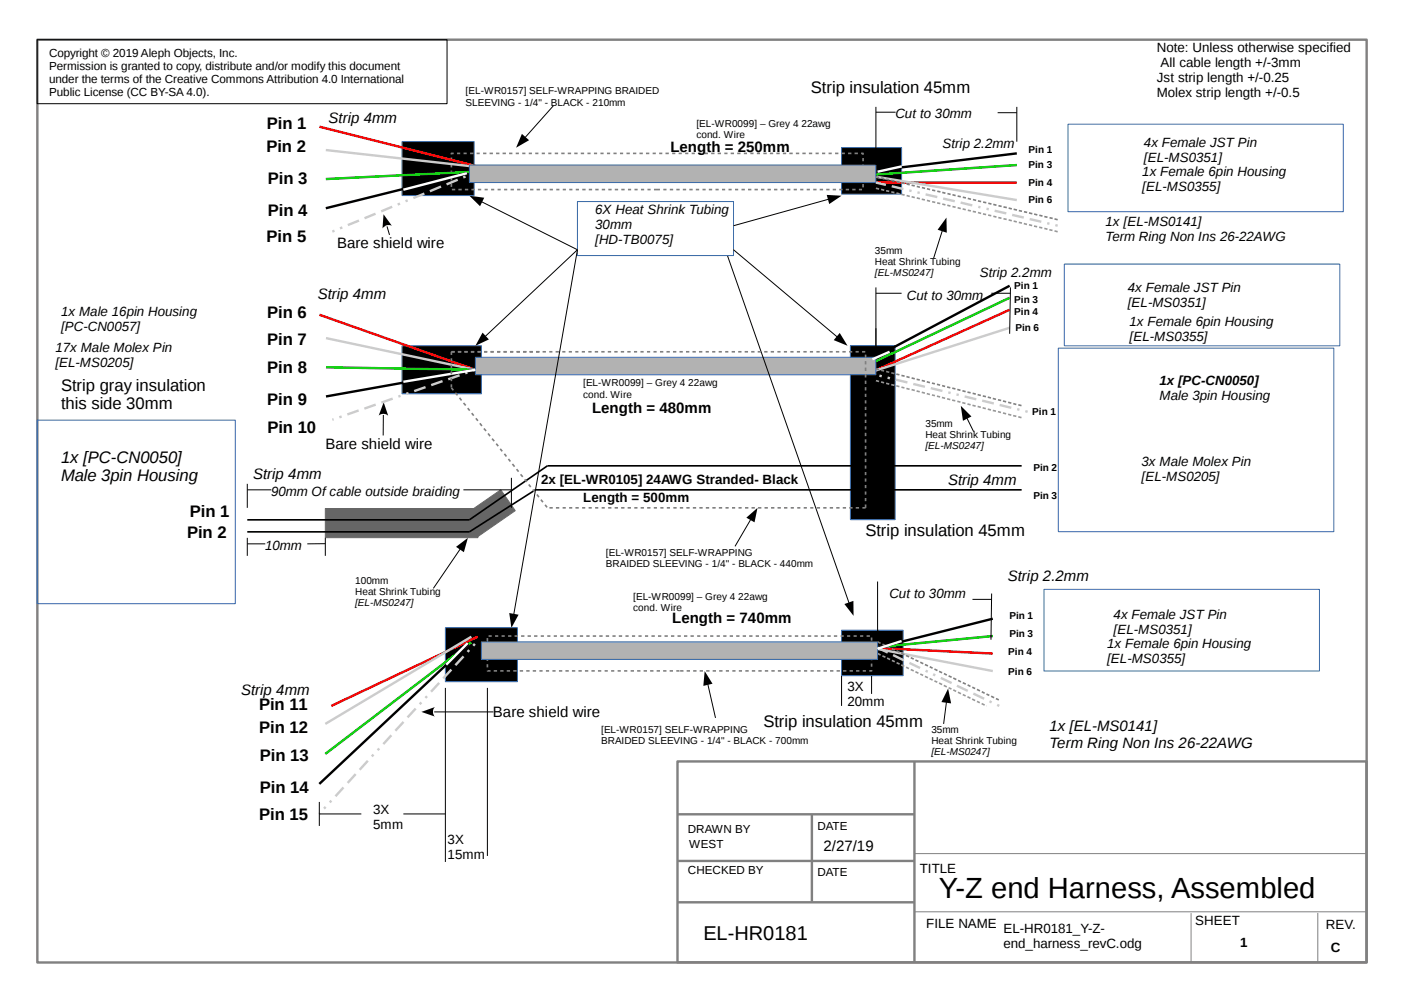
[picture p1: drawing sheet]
<svg xmlns="http://www.w3.org/2000/svg" width="297mm" height="210mm" viewBox="0 0 297 210" stroke-linecap="round" stroke-linejoin="round" font-family="sans-serif">
<g fill="#000">
<path d="M85.1 30h15.2v11.4h-15.2z" fill-rule="evenodd"/>
<path d="M85.1 73.2h16.7v10.1h-16.7z" fill-rule="evenodd"/>
<path d="M179.9 73.1h9.5v36.9h-9.5z" fill-rule="evenodd"/>
<path d="M94.2 132.8h15.3v11.5h-15.3z" fill-rule="evenodd"/>
<path d="M178 133.3h13.1v9.7h-13.1z" fill-rule="evenodd"/>
</g>
<path d="M85.1 30h15.2v11.4h-15.2zM85.1 73.2h16.7v10.1h-16.7zM179.9 73.1h9.5v36.9h-9.5zM94.2 132.8h15.3v11.5h-15.3zM178 133.3h13.1v9.7h-13.1z" fill="none" stroke="#3465af" stroke-width=".21"/>
<path d="M97.9 109.2l8-5.6 3.1 4.5-8 5.5z" fill-rule="evenodd" fill="#666"/>
<path d="M97.9 109.2l8-5.6 3.1 4.5-8 5.5z" fill="none" stroke="#666" stroke-width=".21"/>
<path d="M226 26.3h58.2v18.5h-58.2z" fill-rule="evenodd" fill="#fff"/>
<path d="M226 26.3h58.2v18.5h-58.2z" fill="none" stroke="#3465af" stroke-width=".21"/>
<path d="M220.9 124.7h58.3v17.3h-58.3z" fill-rule="evenodd" fill="#fff"/>
<path d="M220.9 124.7h58.3v17.3h-58.3z" fill="none" stroke="#3465af" stroke-width=".21"/>
<path d="M223.9 73.7h58.3v38.8h-58.3z" fill-rule="evenodd" fill="#fff"/>
<path d="M223.9 73.7h58.3v38.8h-58.3z" fill="none" stroke="#3465af" stroke-width=".21"/>
<path d="M225.2 55.9h58.3v17.3h-58.3z" fill-rule="evenodd" fill="#fff"/>
<path d="M225.2 55.9h58.3v17.3h-58.3z" fill="none" stroke="#3465af" stroke-width=".21"/>
<path d="M122.2 42.7h33v11.4h-33z" fill-rule="evenodd" fill="#fff"/>
<path d="M178 31.2h12.7v9.9h-12.7zM122.2 42.7h33v11.4h-33z" fill="none" stroke="#3465af" stroke-width=".21"/>
<g fill="#000">
<path d="M110.4 28.3l1.5 1.4-2.7 1.6zM157.9 109.5l2.4-2-.7 3zM149.1 142l1.6 2.7-1.9 .4z"/>
<path d="M81.1 45.3l1.8 2.5a1.51 1.51 0 0 0-2 .5z" fill-rule="evenodd"/>
<path d="M178 31.2h12.7v9.9h-12.7z" fill-rule="evenodd"/>
<path d="M81.2 85.1l.9 2.8a1.5 1.5 0 0 0-2 0z" fill-rule="evenodd"/>
<path d="M89.1 150.6l2.9-1a1.5 1.5 0 0 0 0 2z" fill-rule="evenodd"/>
</g>
<g fill="none" stroke="#808080" stroke-width=".35">
<path d="M95.5 33.3v.7M95.5 34.7v.7M95.5 36.1v.7M95.5 37.5v.7M95.5 38.9v.6M96 32.5h-.5v.2M96.7 32.5h.7M98.1 32.5h.6M99.4 32.5h.7M100.8 32.5h.7M102.2 32.5h.7M103.6 32.5h.7"/>
<path d="M105 32.5h.7M106.3 32.5h.7M107.7 32.5h.7M109.1 32.5h.7M110.5 32.5h.7M111.9 32.5h.6M113.2 32.5h.7M114.6 32.5h.7M116 32.5h.7M117.4 32.5h.7M118.7 32.5h.8M120.1 32.5h.7"/>
<path d="M121.5 32.5h.7M122.9 32.5h.7M124.3 32.5h.7M125.7 32.5h.6M127 32.5h.7M128.4 32.5h.7M129.8 32.5h.7M131.2 32.5h.6M132.5 32.5h.7M133.9 32.5h.7M135.3 32.5h.7M136.7 32.5h.7"/>
<path d="M138.1 32.5h.6M139.5 32.5h.6M140.8 32.5h.7M142.2 32.5h.7M143.6 32.5h.7M145 32.5h.6M146.3 32.5h.7M147.7 32.5h.7M149.1 32.5h.7M150.5 32.5h.7M151.8 32.5h.7M153.2 32.5h.7"/>
<path d="M154.6 32.5h.7M156 32.5h.7M157.4 32.5h.6M158.7 32.5h.7M160.1 32.5h.7M161.5 32.5h.7M162.9 32.5h.7M164.3 32.5h.7M165.6 32.5h.7M167 32.5h.7M168.4 32.5h.7M169.8 32.5h.7"/>
<path d="M171.1 32.5h.7M172.5 32.5h.7M173.9 32.5h.7M175.3 32.5h.7M176.7 32.5h.7M178 32.5h.8M179.4 32.5h.7M180.8 32.5h.7M182.2 32.5h.4v.2M182.6 33.4v.7M182.6 34.8v.7M182.6 36.2v.7"/>
<path d="M182.6 37.6v.7M182.6 38.9v.8M95.6 40.1h.7M97 40.1h.7M98.4 40.1h.7M99.7 40.1h.7M101.1 40.1h.7M102.5 40.1h.7M103.9 40.1h.7M105.3 40.1h.6M106.6 40.1h.7M108 40.1h.7"/>
<path d="M109.4 40.1h.7M110.8 40.1h.7M112.1 40.1h.8M113.5 40.1h.7M114.9 40.1h.7M116.3 40.1h.7M117.7 40.1h.7M119.1 40.1h.6M120.4 40.1h.7M121.8 40.1h.7M123.2 40.1h.7M124.6 40.1h.7"/>
<path d="M125.9 40.1h.7M127.3 40.1h.7M128.7 40.1h.7M130.1 40.1h.7M131.4 40.1h.8M132.9 40.1h.6M134.2 40.1h.7M135.6 40.1h.7M137 40.1h.7M138.4 40.1h1.2M140.3 40.1h.7M141.7 40.1h.7"/>
<path d="M143.1 40.1h.7M144.5 40.1h.7M145.8 40.1h.7M147.2 40.1h.7M148.6 40.1h.7M150 40.1h.7M151.4 40.1h.6M152.8 40.1h.6M154.1 40.1h.7M155.5 40.1h.7M156.9 40.1h.7M158.3 40.1h.7"/>
<path d="M159.6 40.1h.7M161 40.1h.7M162.4 40.1h.7M163.8 40.1h.7M165.1 40.1h.7M166.5 40.1h.7M167.9 40.1h.7M169.3 40.1h.7M170.7 40.1h.6M172 40.1h.8M173.4 40.1h.7M174.8 40.1h.7"/>
<path d="M176.2 40.1h.7M177.6 40.1h.7M178.9 40.1h.7M180.3 40.1h.7M181.7 40.1h.7M103.1 135v.7M103.1 136.4v.7M103.1 137.8v.7M103.1 139.2v.6M103.4 134.6h.6M104.7 134.6h.7M106.1 134.6h.7"/>
<path d="M107.5 134.6h.7M108.9 134.6h.7M110.2 134.6h.7M111.6 134.6h.7M113 134.6h.7M114.4 134.6h.7M115.8 134.6h.7M117.2 134.6h.6M118.5 134.6h.7M119.9 134.6h.7M121.3 134.6h.7M122.7 134.6h.7"/>
<path d="M124 134.6h.7M125.4 134.6h.7M126.8 134.6h.7M128.2 134.6h.7M129.6 134.6h.6M130.9 134.6h.7M132.3 134.6h.7M133.7 134.6h.7M135.1 134.6h.6M136.5 134.6h.6M137.8 134.6h.7M139.2 134.6h.7"/>
<path d="M140.6 134.6h.7M142 134.6h.7M143.3 134.6h.7M144.7 134.6h.7M146.1 134.6h.7M147.5 134.6h.7M148.9 134.6h.6M150.2 134.6h.7M151.6 134.6h.7M153 134.6h.7M154.4 134.6h.7M155.8 134.6h.7"/>
<path d="M157.1 134.6h.7M158.5 134.6h.7M159.9 134.6h.7M161.3 134.6h.7M162.7 134.6h.6M164 134.6h.7M165.4 134.6h.7M166.8 134.6h.7M168.2 134.6h.7M169.5 134.6h.8M170.9 134.6h.7M172.3 134.6h.7"/>
<path d="M173.7 134.6h.7M175 134.6h.8M176.4 134.6h.7M177.8 134.6h.7M179.2 134.6h.7M180.6 134.6h.7M182 134.6h.6M183.3 134.6h.7M184.4 134.9v.7M184.4 136.2v.7M184.4 137.7v.6M184.4 139v.7"/>
<path d="M103.1 141.9l.7 .1M103.1 140.5v.7M104.5 142h.7M105.8 142h.7M107.2 142h.7M108.6 142h.7M110 142h.7M111.3 142h.7M112.7 142h.7M114.1 142h.7M115.5 142h.7M116.9 142h.6"/>
<path d="M118.3 142h.7M119.6 142h.7M121 142h.7M122.4 142h.7M123.8 142h.7M125.1 142h.7M126.5 142h.7M127.9 142h.7M129.3 142h.7M130.7 142h.6M132 142h.7M133.4 142h.7"/>
<path d="M134.8 142h.7M136.2 142h.7M137.5 142h.8M138.9 142h.7M140.3 142h.7M141.7 142h.7M143.1 142h.7M143.9 142h.7M145.3 142h.7M146.6 142h.8M148 142h.7M149.4 142h.7"/>
<path d="M150.8 142h.7M152.2 142h.7M153.6 142h.6M154.9 142h.7M156.3 142h.7M157.7 142h.7M159.1 142h.7M160.4 142h.7M161.8 142h.7M163.2 142h.7M164.6 142h.7M165.9 142h.8"/>
<path d="M167.3 142h.7M168.7 142h.7M170.1 142h.7M171.5 142h.7M172.9 142h.7M174.2 142h.7M175.6 142h.7M177 142h.7M178.4 142h.7M179.7 142h.7M181.1 142h.7M182.5 142h.7"/>
<path d="M184.4 141.8v.2h-.5M184.4 140.4v.7"/>
</g>
<path d="M7.9 8.4h281.2v195.3h-281.2zM143.3 161.1h145.8v42.5h-145.8zM143.3 172.3h50.2M171.8 172.3v18.5M193.5 161.1v42.5M143.3 182.2h50.2M143.3 190.9h50.2" fill="none" stroke="#808080" stroke-width=".51"/>
<path d="M193.5 180.6h95.6M193.5 192.9h95.6M252 193.2v10.4M278.8 193.2v10.4" fill="none" stroke="#808080" stroke-width=".21"/>
<path d="M7.9 8.4h86.7v13.5h-86.7zM117.1 22.4l-6 6.7M81.9 47.9l.5 1.8M81.1 87.8v4.3M158.8 109.9l-3.3 5.7M91.9 150.6h12.5M149.8 144.8l1.6 7.1" fill="none" stroke="#000" stroke-width=".21"/>
<path d="M67.6 26.8l33.1 8.3M185.3 38.6h29.8M67.6 66.6l33 11.6M213.6 65.5l-28.4 12.9M101.1 134.7l-31 14.7M184.3 137.1l25.7 1.2" fill="none" stroke="#f00" stroke-width=".51"/>
<g fill="none" stroke="#ccc" stroke-width=".51">
<path d="M68.9 31.8l30.4 3.3M93.3 39.5l-2.4 1M96.8 38l-2.3 1M98.5 37.4l-.5 .1M100.1 36.7l-.4 .2M185.3 37.4l29.8 4.9M70.8 48.8l-.5 .2M72.4 48.1l-.5 .2M76 46.7l-2.4 .9M79.4 45.2l-2.3 1M83 43.7l-2.4 1M84.6 43.1l-.5 .2"/>
<path d="M86.3 42.4l-.5 .2M89.8 41l-2.3 .9M69 71.5l31.6 6.7-.5 .2M97.2 79.4l-2.4 .9M98.9 78.8l-.5 .2M213.6 69.4l-28.4 9M70.6 88.7l-.3 .1M72.3 88.1l-.5 .2M75.9 86.9l-2.4 .8M79.5 85.6l-2.4 .9M83.1 84.3l-2.4 .9M84.7 83.7l-.4 .2"/>
<path d="M86.4 83.2l-.5 .1M90 81.9l-2.4 .9M93.6 80.6l-2.4 .9M98.1 138.9l-1.8 1.9M99.3 137.5l-.4 .4M99.7 134.7l-30.9 18.5M100.5 136.2l-.4 .4M184.3 137.1l25.7 4.9M79 159.7l-.3 .4M80.2 158.4l-.3 .4M82.8 155.6l-1.7 1.8M85.4 152.8l-1.8 1.8"/>
<path d="M87.9 149.9l-1.7 1.9M89.1 148.6l-.3 .4M90.3 147.3l-.3 .4M92.9 144.5l-1.7 1.9M95.5 141.7l-1.7 1.8M67.7 172l-.1 .2M68.9 170.7l-.4 .4M70.1 169.4l-.3 .4M72.7 166.6l-1.7 1.9M75.2 163.8l-1.6 1.9M77.8 161l-1.7 1.9"/>
</g>
<path d="M99.3 36.4l-30.4 1.5M215.1 34.9l-30.5 2.1M69 77.7l31.6 .5M213.6 63l-29.1 13.8M99.7 135.9l-30.9 23.6M210 134.6l-25.7 2.5" fill="none" stroke="#0c0" stroke-width=".51"/>
<path d="M98.7 36.7l-29.8 7.4M215.1 32.5l-30.5 3.7M100.6 78.2l-31.6 5.7M213.6 60.5l-29.2 15.5M99.1 136.2l-31.5 29.7M210 130.9l-24.3 6.2" fill="none" stroke="#000" stroke-width=".51"/>
<path d="M101.8 135.8h83.9v3.7h-83.9z" fill-rule="evenodd" fill="#b2b2b2"/>
<path d="M101.8 135.8h83.9v3.7h-83.9z" fill="none" stroke="#3465af" stroke-width=".21"/>
<path d="M100.6 75.6h84.7v3.7h-84.7z" fill-rule="evenodd" fill="#b2b2b2"/>
<path d="M100.6 75.6h84.7v3.7h-84.7z" fill="none" stroke="#3465af" stroke-width=".21"/>
<path d="M99.3 34.9h86v3.7h-86z" fill-rule="evenodd" fill="#b2b2b2"/>
<path d="M99.3 34.9h86v3.7h-86z" fill="none" stroke="#3465af" stroke-width=".21"/>
<g fill="none" stroke="#ccc" stroke-width=".51">
<path d="M185.3 38.6l2.1 .5M188.7 39.4l2.4 .6M192.4 40.3l.5 .1M194.1 40.7l.5 .1M195.8 41.1l2.5 .6M199.5 42l2.5 .6M203.2 42.9l2.5 .6M207 43.7l.4 .2M208.7 44.2l.5 .1M210.4 44.6l2.5 .6M214.1 45.5l2.5 .5M217.8 46.4l2.5 .5"/>
<path d="M221.5 47.2l.5 .1M223.3 47.6l.5 .2M186.1 79.5l.4 .1M187.8 79.9l.5 .1M189.5 80.3l2.5 .6M193.2 81.2l2.5 .6M196.9 82.1l2.5 .6M200.6 83l.5 .1M202.4 83.5l.4 .1M204.1 83.9l2.5 .6M207.8 84.8l2.5 .6M211.5 85.7l2.5 .6"/>
<path d="M215.2 86.6l.5 .1M216.9 87l.5 .1M185.7 137.1l2.1 1M188.9 138.6l2.3 1.1M192.4 140.3l2.3 1.1M195.8 141.9l.5 .2M197.4 142.7l.5 .2M199 143.4l2.3 1.1M202.5 145.1l2.3 1.1M205.9 146.8l2.3 1M209.3 148.4l.5 .2M211 149.2l.4 .2"/>
</g>
<g fill="none" stroke="#000" stroke-width=".21">
<path d="M185.3 22.6v12.3M185.3 23.7h4.2M211.1 23.8h4M215.1 22.6v7.4M153.9 54.1l25.7 73.5M155.2 52.8l21.9 18.5M175.3 42.2l-20.1 5.6M199.4 48.8l-1.9 5.8M185.3 60.8v13.6M185.3 62.1h5.4M209.7 62.1h4.1M213.8 60.8l-.2 9.8"/>
<path d="M204.6 88.5l1.4 2.8M200.2 148.6l-.6 4.6"/>
</g>
<path d="M174.9 41.2l3.1 .2-2.6 1.8zM200.2 46l.1 3.2-1.9-.6zM177.7 70.4l1.6 2.8-2.9-1.2zM203.3 85.9l2.2 2.2-1.8 .9zM178.6 127.8l2-.7v3.2zM200.6 145.7l.6 3.1-2-.2z" fill="#000"/>
<g fill="none" stroke="#999" stroke-width=".35">
<path d="M185.3 39.8l.7 .2M186.4 40.1l.7 .2M187.5 40.4l.6 .1M188.6 40.6l.6 .1M189.7 40.9l.6 .1M190.7 41.1l.7 .2M191.8 41.4l.7 .2M192.9 41.6l.6 .2M194 41.9l.6 .2M195 42.2l.7 .1M196.1 42.4l.7 .2M197.2 42.7l.7 .1"/>
<path d="M198.3 42.9l.6 .2M199.4 43.2l.6 .2M200.4 43.4l.7 .2M201.5 43.7l.7 .2M202.6 44l.7 .1M203.7 44.2l.6 .2M204.8 44.5l.6 .1M205.8 44.7l.7 .2M206.9 45l.7 .2M208 45.3l.6 .1M209.1 45.5l.6 .1M210.1 45.8l.7 .1"/>
<path d="M211.2 46l.7 .2M212.3 46.3l.7 .1M213.4 46.5l.7 .2M214.5 46.8l.6 .2M215.5 47.1l.7 .1M216.6 47.3l.7 .2M217.7 47.6l.7 .1M218.8 47.8l.6 .2M219.9 48.1l.6 .1M220.9 48.3l.7 .2M222 48.6l.7 .2M223.1 48.9l.7 .1"/>
<path d="M185.3 80.5l.7 .2M186.4 80.8l.6 .2M187.5 81.1l.6 .2M188.6 81.4l.6 .1M189.6 81.6l.7 .2M190.7 81.9l.6 .2M191.8 82.2l.6 .2M192.9 82.4l.6 .2M193.9 82.7l.7 .2M195 83l.7 .2M196.1 83.3l.6 .2M197.2 83.6l.6 .1"/>
<path d="M198.2 83.8l.7 .2M199.3 84.1l.7 .2M200.4 84.4l.6 .2M201.4 84.7l.7 .1M202.5 84.9l.7 .2M203.6 85.2l.7 .2M204.7 85.5l.7 .2M205.7 85.8l.7 .1M206.8 86l.7 .2M207.9 86.3l.7 .2M209 86.6l.7 .1M210 86.9l.7 .1"/>
<path d="M211.1 87.1l.7 .2M212.2 87.4l.7 .2M213.3 87.7l.7 .1M214.3 87.9l.7 .2M215.4 88.2l.7 .2M185.7 138.3l.6 .3M186.7 138.8l.6 .3M187.7 139.2l.6 .4M188.7 139.7l.6 .3M189.7 140.2l.6 .3M190.7 140.7l.6 .3M191.7 141.2l.6 .3"/>
<path d="M192.7 141.7l.6 .3M193.7 142.1l.6 .4M194.7 142.6l.6 .3M195.7 143.1l.6 .3M196.7 143.6l.6 .3M197.7 144.1l.6 .3M198.7 144.5l.6 .4M199.7 145l.6 .3M200.7 145.5l.6 .3M201.7 146l.6 .3M202.7 146.5l.6 .3M203.7 147l.6 .2"/>
<path d="M204.7 147.4l.6 .3M205.7 147.9l.6 .3M206.7 148.4l.6 .3M207.7 148.9l.6 .3M208.7 149.4h.1"/>
</g>
<g fill="none" stroke="#808080" stroke-width=".35">
<path d="M185.3 37.4l.7 .2M186.4 37.6l.7 .2M187.5 37.9l.6 .2M188.6 38.2l.6 .1M189.7 38.4l.6 .2M190.7 38.7l.7 .1M191.8 38.9l.7 .2M192.9 39.2l.6 .1M194 39.4l.6 .2M195.1 39.7l.6 .2M196.1 39.9l.7 .2M197.2 40.2l.7 .2"/>
<path d="M198.3 40.5l.7 .1M199.4 40.7l.6 .2M200.4 41l.7 .1M201.5 41.2l.7 .2M202.6 41.5l.7 .1M203.7 41.7l.7 .2M204.8 42l.6 .2M205.8 42.2l.7 .2M206.9 42.5l.7 .2M208 42.8l.7 .1M209.1 43l.7 .2M210.1 43.3l.7 .1"/>
<path d="M211.2 43.5l.7 .2M212.3 43.8l.7 .1M213.4 44l.7 .2M214.5 44.3l.7 .2M215.5 44.6l.7 .1M216.6 44.8l.7 .1M217.7 45l.7 .2M218.8 45.3l.7 .2M219.9 45.5l.7 .2M220.9 45.8l.7 .2M222 46.1l.7 .1M223.1 46.3l.7 .2"/>
<path d="M185.3 78.1l.7 .1M186.4 78.4l.6 .1M187.5 78.6l.6 .2M188.6 78.9l.6 .2M189.6 79.2l.7 .1M190.7 79.4l.7 .2M191.8 79.7l.6 .2M192.9 80l.6 .2M193.9 80.3l.7 .1M195 80.5l.7 .2M196.1 80.8l.6 .2M197.2 81.1l.6 .1"/>
<path d="M198.2 81.3l.7 .2M199.3 81.6l.7 .2M200.4 81.9l.6 .2M201.5 82.1l.6 .2M202.5 82.4l.7 .2M203.6 82.7l.7 .2M204.7 83l.7 .1M205.8 83.2l.6 .2M206.8 83.5l.7 .2M207.9 83.8l.7 .1M209 84l.7 .2M210 84.3l.7 .2"/>
<path d="M211.1 84.6l.7 .1M212.2 84.8l.7 .2M213.3 85.1l.7 .2M214.4 85.4l.6 .2M215.4 85.7l.7 .1M185.7 135.8l.6 .3M186.7 136.3l.6 .3M187.7 136.8l.6 .3M188.7 137.3l.6 .2M189.7 137.7l.6 .3M190.7 138.2l.6 .3M191.7 138.7l.6 .3"/>
<path d="M192.7 139.2l.6 .3M193.7 139.7l.6 .2M194.7 140.1l.6 .3M195.7 140.6l.6 .3M196.7 141.1l.6 .3M197.7 141.6l.6 .3M198.7 142.1l.6 .2M199.7 142.5l.6 .3M200.7 143l.6 .3M201.7 143.5l.6 .3M202.7 144l.6 .3M203.7 144.5l.6 .2"/>
<path d="M204.7 144.9l.6 .3M205.7 145.4l.6 .3M206.7 145.9l.6 .3M207.7 146.4l.6 .3M208.7 146.9l.6 .2M209.7 147.3l.6 .3M210.7 147.8l.6 .3"/>
</g>
<path d="M115.8 98.6h100.3M113.3 103.6h102.8" fill="none" stroke="#000" stroke-width=".35"/>
<path d="M68.8 107.6h32.3v6.2h-32.3z" fill-rule="evenodd" fill="#666"/>
<path d="M68.8 107.6h32.3v6.2h-32.3z" fill="none" stroke="#666" stroke-width=".21"/>
<path d="M115.8 98.6l-16.5 11.4h-47M113.3 103.6l-14 8.9h-47" fill="none" stroke="#000" stroke-width=".35"/>
<g fill="none" stroke="#000" stroke-width=".21">
<path d="M101.9 42.7l20.3 10.1M122.2 52.8l-19.5 18.4M122.2 52.8l-13.5 77.2M52.3 102.4v5.1M52.3 113.8v3.8M52.3 103.6h5.1M52.3 115.1h3.8M68.8 113.8v3.8M68.8 115l-3.8 .1M97.4 116.2l-5.7 8.3M98 103.6h10.2M108.2 101.1v6.4"/>
<path d="M185.7 123v12.4M205.7 126.8h4.1M209.8 125.6l-.1 9.8M94.2 145.6v36.8M103.1 145.6v35.5M178 143v6.4M184.4 143v3.8M67.6 169.7v5.1M67.6 172.2h8.8M85.3 172.2h8.9"/>
</g>
<path d="M99.3 41.4l3.1 .4-.8 1.8zM102.1 70.4l1.3 1.4-2.8 1.4zM96.5 115.7l2.5-1.9-.9 3zM107.7 129.7l2 .4-1.5 2.8z" fill="#000"/>
<path d="M7.9 88.9h41.9v38.8h-41.9z" fill="none" stroke="#3465af" stroke-width=".21"/>
<path d="M98.8 36.7l-13.5 3.4M190.8 35.2l-5.1 1.1M100.6 78.2l-15.3 2.6M188.2 74.4l-3.6 1.6M99 136.1l-4.6 4.6M190.7 135.6l-5 1.7" fill="none" stroke="#fff" stroke-width=".51"/>
<g fill="none" stroke="#808080" stroke-width=".35">
<path d="M95.5 75.8v.7M95.5 77.2v.7M95.5 78.6v.6M95.5 79.9v.7M96.2 74.4h-.7v.7M96.9 74.4h.7M98.2 74.4h.8M99.6 74.4h.7M101 74.4h.7M102.4 74.4h.7M103.8 74.4h.7M105.2 74.4h.6"/>
<path d="M106.5 74.4h.7M107.9 74.4h.7M109.3 74.4h.7M110.7 74.4h.7M112 74.4h.7M113.4 74.4h.7M114.8 74.4h.7M116.2 74.4h.7M117.5 74.4h.8M119 74.4h.6M120.3 74.4h.7M121.7 74.4h.7"/>
<path d="M123.1 74.4h.7M124.5 74.4h.7M125.8 74.4h.7M127.2 74.4h.7M128.6 74.4h.7M130 74.4h.7M131.3 74.4h.7M132.7 74.4h.7M134.1 74.4h.7M135.5 74.4h.7M136.9 74.4h.6M138.3 74.4h.6"/>
<path d="M139.6 74.4h.7M141 74.4h.7M142.4 74.4h.7M143.8 74.4h.7M145.1 74.4h.7M146.5 74.4h.7M147.9 74.4h.7M149.3 74.4h.7M150.7 74.4h.6M152 74.4h.7M153.4 74.4h.7M154.8 74.4h.7"/>
<path d="M156.2 74.4h.7M157.6 74.4h.7M158.9 74.4h.7M160.3 74.4h.7M161.7 74.4h.7M163.1 74.4h.7M164.5 74.4h.6M165.8 74.4h.7M167.2 74.4h.7M168.6 74.4h.7M170 74.4h.7M171.3 74.4h.7"/>
<path d="M172.7 74.4h.7M174.1 74.4h.7M175.5 74.4h.7M176.8 74.4h.8M178.2 74.4h.7M179.6 74.4h.7M181 74.4h.7M182.4 74.4h.7M183.1 75v.7M183.1 76.4v.7M183.1 77.8v.7M183.1 79.2v.7"/>
<path d="M95.5 81.3v.7M95.5 82.1l.4 .5M96.3 83.1l.5 .5M97.2 84.2l.4 .5M98.1 85.3l.4 .5M99 86.4l.4 .5M99.8 87.4l.4 .5M100.7 88.5l.4 .5M101.5 89.6l.5 .5M102.4 90.7l.4 .5M103.3 91.7l.4 .6M104.1 92.8l.5 .5"/>
<path d="M105 93.9l.4 .5M105.8 95l.5 .5M106.7 96l.4 .6M107.6 97.1l.4 .5M108.4 98.2l.5 .5M109.3 99.3l.4 .5M183.1 80.5v.7M183.1 81.9v.7M183.1 83.3v.7M183.1 84.7v.7M183.1 86.1v.6M183.1 87.5v.6"/>
<path d="M183.1 88.8v.7M183.1 90.2v.7M183.1 91.6v.7M183.1 93v.7M183.1 94.3v.7M183.1 95.7v.7M183.1 97.1v.7M183.1 98.5v.7M183.1 99.9v.6M110.1 100.4l.5 .5M111 101.4l.4 .6M111.9 102.5l.4 .5"/>
<path d="M112.7 103.6l.5 .5M113.6 104.6l.4 .6M114.4 105.7l.5 .6M115.3 106.8l.4 .6M116.2 107.5h.7M117.6 107.5h.7M119 107.5h.7M120.4 107.5h.7M121.7 107.5h.7M123.2 107.5h.6M124.5 107.5h.7M125.9 107.5h.7"/>
<path d="M127.3 107.5h.7M128.7 107.5h.7M130 107.5h.7M131.4 107.5h.7M132.8 107.5h.7M134.2 107.5h.7M135.5 107.5h.7M136.9 107.5h.7M138.3 107.5h.7M139.7 107.5h.7M141.1 107.5h.6M142.5 107.5h.7"/>
<path d="M143.8 107.5h.7M145.2 107.5h.7M146.6 107.5h.7M148 107.5h.7M149.3 107.5h.7M150.7 107.5h.7M152.1 107.5h.7M153.5 107.5h.7M154.9 107.5h.6M156.2 107.5h.7M157.6 107.5h.7M159 107.5h.7"/>
<path d="M160.4 107.5h.7M161.7 107.5h.8M163.1 107.5h.7M164.5 107.5h.7M165.9 107.5h.7M167.3 107.5h.7M168.7 107.5h.6M170 107.5h.7M171.4 107.5h.7M172.8 107.5h.7M174.2 107.5h.7M175.5 107.5h.7"/>
<path d="M176.9 107.5h.7M178.3 107.5h.7M179.7 107.5h.7M181 107.5h.8M183.1 106.8v.7h-.6M183.1 101.2v.7M183.1 102.6v.7M183.1 104v.7M183.1 105.4v.6"/>
</g>
<text font-size="6.2" x="198.6" y="190">Y-Z end Harness, Assembled</text>
<text font-size="4.2" x="148.8" y="198.9">EL-HR0181</text>
<g font-size="3.5">
<text x="171.6" y="19.6">Strip insulation 45mm</text>
<text x="56.4" y="27.2">Pin 1</text>
<text x="56.4" y="32.2">Pin 2</text>
<text x="56.7" y="38.9">Pin 3</text>
<text x="56.7" y="45.8">Pin 4</text>
<text x="56.4" y="51.2">Pin 5</text>
<text x="56.5" y="67.3">Pin 6</text>
<text x="56.6" y="73.1">Pin 7</text>
<text x="12.9" y="82.7">Strip gray insulation</text>
<text x="56.6" y="79">Pin 8</text>
<text x="12.9" y="86.6">this side 30mm</text>
<text x="56.6" y="85.8">Pin 9</text>
<text x="56.6" y="91.6">Pin 10</text>
<text x="12.9" y="97.9">1x [PC-CN0050]</text>
<text x="12.9" y="101.8">Male 3pin Housing</text>
<text x="39.6" y="113.8">Pin 2</text>
<text x="40.1" y="109.3">Pin 1</text>
<text x="183.1" y="113.3">Strip insulation 45mm</text>
<text x="54.8" y="150.2">Pin 11</text>
<text x="54.8" y="155.1">Pin 12</text>
<text x="161.5" y="153.8">Strip insulation 45mm</text>
<text x="55" y="160.9">Pin 13</text>
<text x="55" y="167.7">Pin 14</text>
<text x="54.9" y="173.5">Pin 15</text>
</g>
<text font-size="3.5" fill="#fff" x="45.9" y="90.9">12</text>
<g font-size="3.2">
<text x="69.5" y="26">Strip 4mm</text>
<text x="141.9" y="32.2">Length = 250mm</text>
<text x="71.4" y="52.6">Bare shield wire</text>
<text x="67.2" y="63.3">Strip 4mm</text>
<text x="125.3" y="87.5">Length = 480mm</text>
<text x="68.9" y="95">Bare shield wire</text>
<text x="53.6" y="101.4">Strip 4mm</text>
<text x="200.6" y="102.7">Strip 4mm</text>
<text x="213.2" y="123">Strip 2.2mm</text>
<text x="142.2" y="131.7">Length = 740mm</text>
<text x="51" y="147.1">Strip 4mm</text>
<text x="104.3" y="151.8">Bare shield wire</text>
<text x="222" y="154.8">1x [EL-MS0141]</text>
<text x="222" y="158.3">Term Ring Non Ins 26-22AWG</text>
<text x="174.2" y="180.2">2/27/19</text>
</g>
<g font-size="2.8">
<text x="244.7" y="11">Note: Unless otherwise specified</text>
<text x="244.7" y="17.4">Jst strip length +/-0.25</text>
<text x="245.5" y="14.2">All cable length +/-3mm</text>
<text x="244.7" y="20.6">Molex strip length +/-0.5</text>
<text x="189.4" y="24.9">Cut to 30mm</text>
<text x="199.4" y="31.4">Strip 2.2mm</text>
<text x="242" y="31.2">4x Female JST Pin</text>
<text x="242" y="34.3">[EL-MS0351]</text>
<text x="241.7" y="37.3">1x Female 6pin Housing</text>
<text x="241.7" y="40.5">[EL-MS0355]</text>
<text x="125.9" y="45.3">6X Heat Shrink Tubing</text>
<text x="233.9" y="47.8">1x [EL-MS0141]</text>
<text x="125.9" y="48.4">30mm</text>
<text x="125.9" y="51.6">[HD-TB0075]</text>
<text x="233.9" y="50.9">Term Ring Non Ins 26-22AWG</text>
<text x="207.3" y="58.6">Strip 2.2mm</text>
<text x="191.9" y="63.4">Cut to 30mm</text>
<text x="238.6" y="61.7">4x Female JST Pin</text>
<text x="238.6" y="64.9">[EL-MS0351]</text>
<text x="12.9" y="66.8">1x Male 16pin Housing</text>
<text x="12.9" y="70">[PC-CN0057]</text>
<text x="239" y="69.1">1x Female 6pin Housing</text>
<text x="11.7" y="74.4">17x Male Molex Pin</text>
<text x="11.7" y="77.6">[EL-MS0205]</text>
<text x="239" y="72.2">[EL-MS0355]</text>
<text x="245.3" y="81.5">1x [PC-CN0050]</text>
<text x="245.3" y="84.7">Male 3pin Housing</text>
<text x="241.5" y="98.6">3x Male Molex Pin</text>
<text x="241.5" y="101.7">[EL-MS0205]</text>
<text x="57.4" y="104.9">90mm Of cable outside braiding</text>
<text x="114.5" y="102.4">2x [EL-WR0105] 24AWG Stranded- Black</text>
<text x="123.4" y="106.2">Length = 500mm</text>
<text x="56.1" y="116.3">10mm</text>
<text x="188.2" y="126.5">Cut to 30mm</text>
<text x="235.6" y="131">4x Female JST Pin</text>
<text x="234.2" y="137.2">1x Female 6pin Housing</text>
<text x="235.6" y="134.2">[EL-MS0351]</text>
<text x="234.2" y="140.3">[EL-MS0355]</text>
<text x="179.3" y="146.2">3X</text>
<text x="179.3" y="149.4">20mm</text>
<text x="79" y="172.2">3X</text>
<text x="79" y="175.4">5mm</text>
<text x="94.7" y="178.6">3X</text>
<text x="94.7" y="181.8">15mm</text>
<text x="194.6" y="184.7">TITLE</text>
<text x="195.9" y="196.3">FILE NAME</text>
<text x="212.3" y="197.3">EL-HR0181_Y-Z-</text>
<text x="252.9" y="195.8">SHEET</text>
<text x="280.5" y="196.6">REV.</text>
<text x="212.3" y="200.5">end_harness_revC.odg</text>
<text x="262.4" y="200.5">1</text>
<text x="281.6" y="201.4">C</text>
</g>
<g font-size="2.5">
<text x="10.4" y="12">Copyright © 2019 Aleph Objects, Inc.</text>
<text x="10.4" y="14.7">Permission is granted to copy, distribute and/or modify this document</text>
<text x="10.4" y="17.5">under the terms of the Creative Commons Attribution 4.0 International</text>
<text x="10.4" y="20.2">Public License (CC BY-SA 4.0).</text>
<text x="145.6" y="176.2">DRAWN BY</text>
<text x="145.8" y="179.5">WEST</text>
<text x="172.9" y="175.6">DATE</text>
<text x="145.6" y="184.9">CHECKED BY</text>
<text x="172.9" y="185.3">DATE</text>
</g>
<g font-size="2.1">
<text x="98.5" y="19.9">[EL-WR0157] SELF-WRAPPING BRAIDED</text>
<text x="98.5" y="22.3">SLEEVING - 1/4&quot; - BLACK - 210mm</text>
<text x="147.4" y="26.8">[EL-WR0099] – Grey 4 22awg</text>
<text x="147.4" y="29.2">cond. Wire</text>
<text x="217.6" y="35.5">Pin 3</text>
<text x="217.6" y="32.3">Pin 1</text>
<text x="217.6" y="39.3">Pin 4</text>
<text x="217.6" y="43">Pin 6</text>
<text x="185.1" y="53.7">35mm</text>
<text x="185.1" y="56">Heat Shrink Tubing</text>
<text x="185.1" y="58.4">[EL-MS0247]</text>
<text x="214.6" y="64.1">Pin 3</text>
<text x="214.6" y="61.1">Pin 1</text>
<text x="214.6" y="66.6">Pin 4</text>
<text x="214.8" y="70">Pin 6</text>
<text x="123.4" y="81.7">[EL-WR0099] – Grey 4 22awg</text>
<text x="123.4" y="84.1">cond. Wire</text>
<text x="218.4" y="87.7">Pin 1</text>
<text x="195.8" y="90.3">35mm</text>
<text x="195.8" y="92.7">Heat Shrink Tubing</text>
<text x="195.8" y="95">[EL-MS0247]</text>
<text x="218.7" y="99.6">Pin 2</text>
<text x="218.7" y="105.5">Pin 3</text>
<text x="128.2" y="117.5">[EL-WR0157] SELF-WRAPPING</text>
<text x="128.2" y="119.9">BRAIDED SLEEVING - 1/4&quot; - BLACK - 440mm</text>
<text x="75.1" y="123.5">100mm</text>
<text x="75.1" y="125.9">Heat Shrink Tubing</text>
<text x="75.1" y="128.3">[EL-MS0247]</text>
<text x="134" y="127">[EL-WR0099] – Grey 4 22awg</text>
<text x="134" y="129.4">cond. Wire</text>
<text x="213.6" y="130.9">Pin 1</text>
<text x="213.6" y="134.7">Pin 3</text>
<text x="213.3" y="138.5">Pin 4</text>
<text x="213.3" y="142.8">Pin 6</text>
<text x="127.2" y="155">[EL-WR0157] SELF-WRAPPING</text>
<text x="197.1" y="155">35mm</text>
<text x="127.2" y="157.4">BRAIDED SLEEVING - 1/4&quot; - BLACK - 700mm</text>
<text x="197.1" y="157.4">Heat Shrink Tubing</text>
<text x="197.1" y="159.8">[EL-MS0247]</text>
</g>
</svg>
